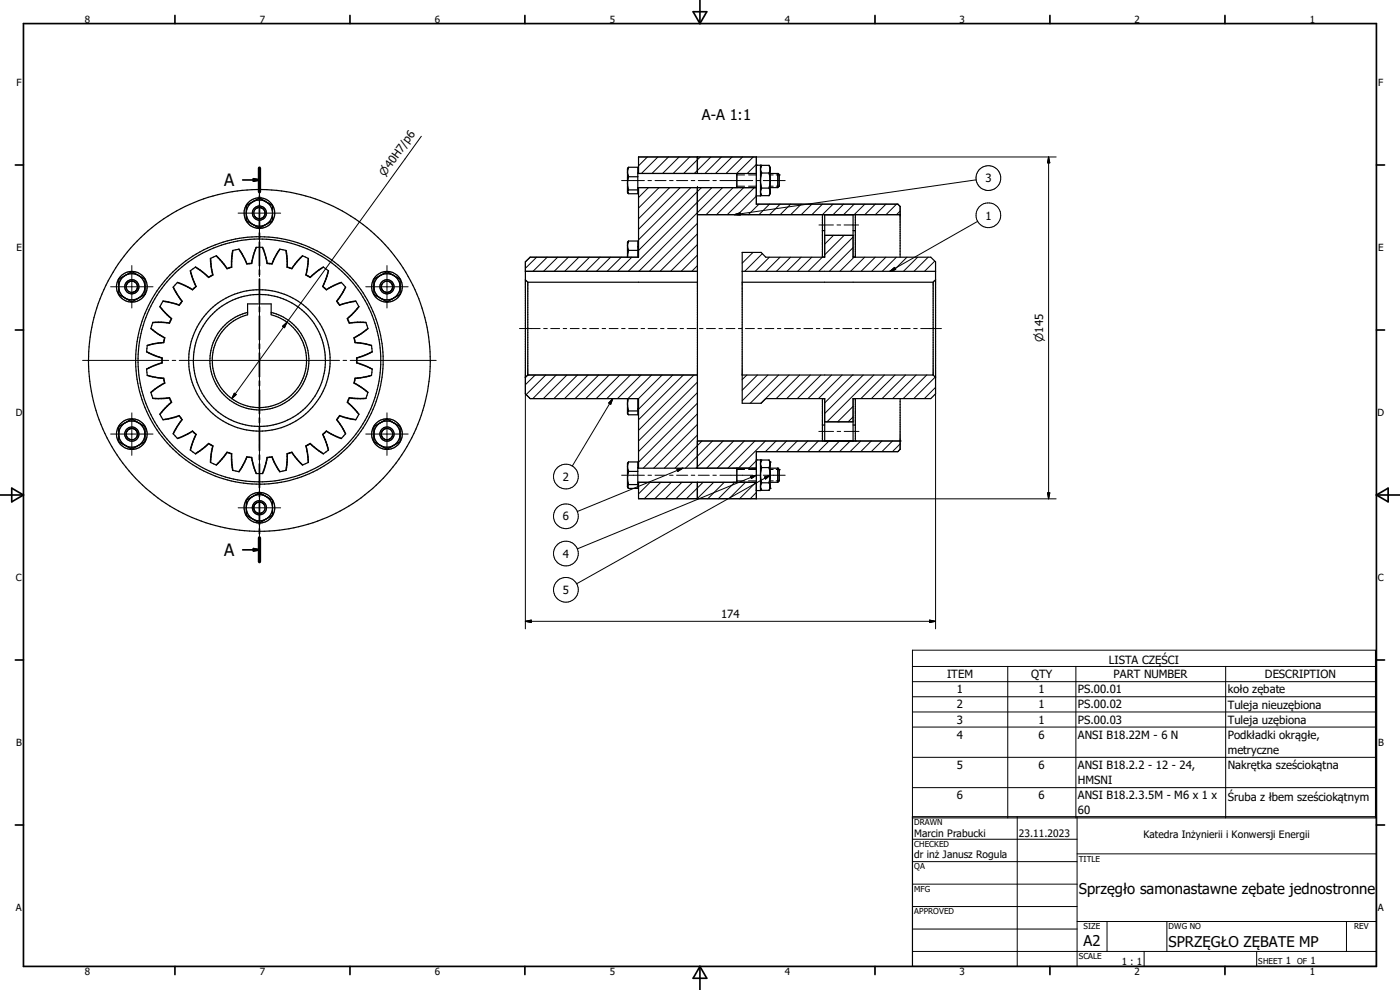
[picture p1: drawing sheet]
<svg xmlns="http://www.w3.org/2000/svg" width="297mm" height="210mm" viewBox="0 0 297 210" stroke-linecap="round" stroke-linejoin="round" font-family="sans-serif">
<g fill="none" stroke="#000" stroke-width=".25">
<path d="M133.4 35.5h1.9v5.6h-1.9l-.3-.3M133.4 35.5l-.3 .3v5M133.4 37.5h1.9M133.4 37.5l-.1 .2a4.3 4.3 0 0 0 .1 2.6M133.4 35.5a2.44 2.44 0 0 0 0 2M135.3 36.7l.2 .1M135.5 39.8v14.8h-23l-1 1v27.9l1 1.1h23v14.7M135.5 36.8v-3.5h25v10h30l.5 .5v10.8M135.5 36.8h25M148 33.3v3.5M148 39.8v59.5M156.3 36.8h.1"/>
<path d="M156.3 36.8v3M160.5 35.1h.1M160.5 39.8h-25.1l-.1 .2M160.5 35.1h.8M161.3 35.1h.1M161.3 35.1v6.5h-.8M161.3 38.7l.3 1.2M161.3 36.1l.3 .6M161.6 35.1h1.5M161.6 39.9l-.3 .6M161.6 36.7l-.3 1.2M161.6 35.1l-.3 .6"/>
<path d="M161.6 35.1l-.3 .4M161.6 36.7h1.5M161.6 39.9h1.5M163.1 35.1l.3 .4v5.6l-.3 .4M163.1 39.9l.3 .6M163.1 36.7l.3 1.2M163.1 35.1l.3 .6M163.4 39.8h1.6M163.4 36.8h1.6M163.4 38.7l-.3 1.2M163.4 36.1l-.3 .6M165 36.8h.1"/>
<path d="M165 36.8v3M165 36.8l.3 .3M165.3 37.1h.1M165.3 37.1v2.4l-.3 .3M26.6 58.4a2.89 2.89 0 0 1 2.8 0M26.6 58.4l-1.4 .8v3.2l1.4 .8M26.6 58.4a2.78 2.78 0 0 0-1.4 2.2M26.6 58.4l.5-.3a1.07 1.07 0 0 1 1.6-.1l.7 .4M29.4 58.4l1.4 .8v3.2l-1.4 .8M29.4 58.4a2.78 2.78 0 0 1 0 4.8M40.4 57.4l1.2 3.4-.8 .7-3.2-1.6M44.7 54.8l.1 1.8 .4 1.7-1 .6-1.3-1.2-1.5-1"/>
<path d="M49.4 53.1l-.2 3.6-1 .3-2.4-2.7M53.5 47.5l.1 .1M53.6 47.6a2.85 2.85 0 0 0 2.8 0M53.6 47.6l.6 .3a1.14 1.14 0 0 0 1.7 0l.5-.3M54.4 52.5l-.6 1.7-.4 1.7-1 .1-1.8-3.1M55.7 52.5l.6 1.7 .3 1.7 1.1 .1 .8-1.6 .9-1.5M56.4 42.8l1.4 .8v3.2l-1.4 .8M56.4 42.8a2.73 2.73 0 0 1 1.4 2.1M56.4 42.8a3.1 3.1 0 0 0-3.6 .5l-.6 .3v3.2l1.4 .8M56.4 42.8l-1.4-.8a4.9 4.9 0 0 0-2.6 2.4 2.74 2.74 0 0 0 1 3.1M57.8 45.5a2.83 2.83 0 0 1-1.4 2.1M60.6 53.1l.3 2.4v1.2l1 .3 1.1-1.4 1.2-1.3"/>
<path d="M65.4 54.8l-.2 1.8-.3 1.7 .9 .6 1.4-1.2 1.4-1M69.6 57.4l-1.2 3.4 .8 .7 1.1-.6 2.1-1M80.7 58.4l-1.4 .8v3.2l1.4 .8M80.7 58.4a2.89 2.89 0 0 1 2.8 0M80.7 58.4a2.78 2.78 0 0 0-1.4 2.2M80.7 58.4l.5-.3a1.15 1.15 0 0 1 1.8 0l.5 .3M83.5 58.4a2.78 2.78 0 0 1 0 4.8M83.5 58.4l1.4 .8v3.2M111.5 57.6h36.5M111.5 59.4l.5 .5M112 59.9h36M112 59.9v19.7"/>
<path d="M133.1 51.4h.1M133.1 40.8h.1M133.1 51.4v3.2M133.4 51.1h1.9v3.5M133.4 53.1h1.9M133.4 53.1l-.3 1.4M133.4 51.1l-.3 1 .3 1M133.4 51.1l-.3 .3M133.4 40.3h1.9M133.4 40.3l-.3 .5M135.3 52.3l.2 .1M148 45.5h43"/>
<path d="M157.5 57.6h41M157.5 59.9h40.5M161.3 40.9l.3 .6M161.3 41.1l.3 .4M161.6 41.5h1.5M163.4 40.9l-.3 .6M174.5 45.5v9.1M174.5 54.5h.5M174.5 48.9h.5M175 45.5v9.1h-12.5l-1-1.1h-4v32.1h4l1-1h12.5v9M175 49.9h6M181 45.5v9.1h16.5l1 1v27.9l-1 1.1h-16.5v9"/>
<path d="M181 54.5h.5M181 48.9h.5M181.5 45.5v9.1M198 59.9v19.7M198.5 59.4l-.5 .5M25.2 61.1l.2 .8 .7 1M26.2 63l.4 .2M26.6 63.2a2.91 2.91 0 0 0 2.8 0M26.6 63.2l.8 .5a1 1 0 0 0 1.5-.2l.5-.3M31.1 74.6l3.3 1.3v1.1l-3.3 1.3M31.2 79.6l3.5 .6 .3 1.1-1.6 .9-1.4 1.1M32 69.6l1.4 1.1 1.6 1-.3 1-1.7 .2-1.8 .4"/>
<path d="M33.9 65l1.2 1.4 1.3 1.2-.4 1-3.6-.1M36.8 60.9l1.9 3-.3 .4-.4 .5-1.7-.6-1.7-.3M52.5 64.5h5v2.3a10 10 0 0 1 5.7 15.4 10 10 0 0 1-16.4 0 10 10 0 0 1 5.7-15.4zM52.5 66.3a10.5 10.5 0 0 0-6.1 16.1 10.5 10.5 0 0 0 17.3 0 10.5 10.5 0 0 0-6.2-16.1M73.3 60.9l-.9 1.5-1 1.5 .6 .9 1.7-.6 1.8-.3M76.1 65l-2.4 2.6 .2 .5 .2 .5 3.5-.1M78.1 69.6l-1.5 1.1-1.5 1 .2 1 1.8 .2 1.7 .4M78.8 79.6l-2.3 .5M79 74.6l-3.4 1.3v1.1l3.4 1.3M79.3 61.1a2.87 2.87 0 0 0 1.4 2.1M80.7 63.2a2.91 2.91 0 0 0 2.8 0M80.7 63.2l.9 .5a1 1 0 0 0 1.4-.2l.5-.3"/>
<path d="M84.9 62.4l-1.4 .8M112 79.6h36M112 79.6l-.5 .5M157.5 79.6h40.5M198 79.6l.5 .5M25.2 92.4a2.74 2.74 0 0 0 1.4 2.1M26.6 94.5a2.73 2.73 0 0 0 2.8 0M26.6 94.5l.8 .5a.97 .97 0 0 0 1.5-.2l.5-.3M29.4 89.7a3.3 3.3 0 0 0-3.8 .6l-.4 .2v3.2l1.4 .8M29.4 89.7l1.4 .8v3.2l-1.4 .8M29.4 89.7l-.5-.3a1.06 1.06 0 0 0-1.6-.1l-.6 .3a2.82 2.82 0 0 0-1.5 2.2M29.4 89.7l.1 .1"/>
<path d="M29.6 89.8a2.78 2.78 0 0 1-.2 4.7M32.4 84.5l3.6-.1 .4 .9-2.5 2.6M34.6 89l3.4-.9 .7 .9-1.9 3.1M37.6 93l1.7-.7 1.5-.9 .8 .8-.7 1.6-.5 1.7M45.8 98.6l2.4-2.7 .5 .2 .5 .1 .2 3.6M64.2 98.6l-2.3-2.7-.5 .2-.5 .1v1.2l-.3 2.4M68.6 96.2l-2.8-2.1-.4 .2-.5 .3 .3 1.7 .2 1.8M72.4 93l-1.6-.7-1.6-.9-.8 .8 .7 1.6 .5 1.7M75.5 89l-3.5-.9-.6 .9 1 1.5 .9 1.6M76.5 80.1l-1.2 .1-.2 1.1 1.5 .9 1.5 1.1M76.5 80.2l2.3-.5 .2-1.4-3.3-1.3v-1l3.3-1.3-.2-1.4-3.4-.7-.2-.9 1.5-.9 1.4-1.1-.2-.7-.3-.6-1.7-.1-1.8 .2-.4-.9 2.4-2.5-.6-1.2-3.4 .8-.6-.8 1.8-3-.9-1-1.6 .7-1.6 .8-.7-.6 1.2-3.3-1.1-.9-1.5 1-1.3 1.2-.9-.5 .5-3.5-1.2-.5-1.3 1.2-1 1.4-.9-.3-.3-3.5-1.4-.2-1.6 3-1-.1-1-3.3h-1.4l-.9 3.3-1 .1-1.7-3-1.3 .2-.3 3.5-.9 .3-2.3-2.6-1.3 .5 .5 3.5-.8 .5-1.3-1.2-1.5-1-1.1 .9 1.2 3.3-.4 .3-.4 .3-1.5-.8-1.6-.7-1 1 1.9 3-.6 .8-3.4-.8-.7 1.2 1.6 1.7 .8 .8-.4 .9-1.7-.2-1.8 .1-.4 1.3 2.9 2-.2 .9-3.5 .7-.1 1.4 3.2 1.3v1l-3.2 1.3 .1 1.4 3.5 .6 .2 .9-2.9 2 .4 1.3 3.5-.1 .4 .9-1.2 1.2-1.2 1.4 .3 .6 .4 .6 1.7-.3 1.7-.6 .6 .8-1 1.5-.9 1.5 1 1 2.1-.9 1-.6 .8 .7-1.2 3.3 1.1 .8 2.8-2.2 .8 .5-.5 3.5M76.5 80.2l-1.1 .1-.2 .9 2.9 2-.5 1.3-3.5-.1-.4 .9 2.4 2.6-.6 1.2-1.8-.3-1.6-.6-.6 .8 1 1.5 .8 1.5-.9 1-3.2-1.5-.7 .7 1.2 3.3-1.1 .8-2.8-2.2-.9 .5 .5 3.5-1.2 .6-1.3-1.3-1-1.4-.5 .1-.4 .2-.3 3.5-1.4 .3-1.6-3.1-1 .1-1 3.4h-1.4l-.6-1.7-.3-1.7-1-.1-1.7 3.1-1.3-.3-.3-3.5-.9-.3-2.3 2.7-1.2-.6 .1-1.8 .4-1.7-1-.5-2.8 2.1"/>
<path d="M77.6 84.5l-3.5-.1-.2 .4-.2 .5 2.4 2.6M79.3 92.4a2.76 2.76 0 0 0 1.4 2.1M80.7 94.5a2.73 2.73 0 0 0 2.8 0M80.7 94.5l.9 .5a.97 .97 0 0 0 1.4-.2l.5-.3M83.5 89.7a3.3 3.3 0 0 0-3.8 .6l-.4 .2v3.2l1.4 .8M83.5 89.7l1.4 .8v3.2l-1.4 .8M83.5 89.7l-.3-.2a1.26 1.26 0 0 0-2-.1l-.1 .1a2.89 2.89 0 0 0-1.8 2.3M83.5 89.7l.1 .1M83.7 89.8a2.78 2.78 0 0 1-.2 4.7M133.1 84.6v3.1M133.1 98.3v5M133.1 85.8l.3 1.4"/>
<path d="M133.2 87.4l-.1 .3M133.2 87.3v.1M133.3 84.6l-.2 .9M133.4 98h1.9v5.6h-1.9l-.3-.3M133.4 87.2h1.9M133.4 87.2l-.2 .1M133.4 98l-.3 1 .3 1M133.4 98l-.3 .3M135.3 84.6v3.4h-1.9l-.3-.3M135.3 99.2l.2 .1M135.5 86.7l-.2 .1M135.5 99.3h25"/>
<path d="M148 93.6h43M156.3 99.3h.1M156.3 99.3v3M160.5 97.6h.1M160.5 97.6h.8M161.3 97.6h.1M161.3 97.6v6.5h-.8M161.3 98.6l.3 .6M161.6 97.6h1.5M161.6 97.6l-.3 .6M161.6 99.2l-.3 1.2M161.6 97.6l-.3 .4"/>
<path d="M161.6 99.2h1.5M163.1 97.6l.3 .6M163.1 99.2l.3 1.2M163.1 97.6l.3 .4M163.4 98h.1M163.4 99.3h1.6M163.4 98v5.6M163.4 98.6l-.3 .6M165 99.3h.1M165 99.3v3M165 99.3l.3 .3M165.3 99.6h.1"/>
<path d="M165.3 99.6v2.4l-.3 .3M174.5 93.6h.1M174.5 84.6v9M174.5 84.6h.5M174.5 90.2h.5M175 93.6h.1M175 89.5h6M181 93.6h.1M181 84.6h.5M181 90.2h.5M181.5 93.6h.1M181.5 84.6v9"/>
<path d="M191 93.6h.1M191 84.6v10.7l-.5 .5h-30v10h-25v-3.5M50.6 100.1l.7-1 1.1-2.2 1 .1 .4 1.8 .6 1.7M53.6 105.3l.6-.3a1.03 1.03 0 0 1 1.6-.1l2 1.2v3.2l-1.7 1a1.19 1.19 0 0 1-1.8 .2l-.7-.4M53.6 105.3l-1.4 .8v3.2l1.4 .8M53.6 105.3a2.78 2.78 0 0 1 4.2 2.1M53.6 105.3a2.77 2.77 0 0 0 0 4.8M57.8 108a2.78 2.78 0 0 1-4.2 2.1M59.4 100.1l-.6-1-1.1-2.2-1.1 .1-.3 1.8-.6 1.7M133.1 103.3h.1M133.4 102.8h1.9M133.4 100h1.9"/>
<path d="M133.4 100a4.4 4.4 0 0 0 0 2.8M133.4 102.8l-.3 .5M148 102.3v3.5M160.5 102.3h-25.1l-.1 .2M161.3 101.2l.3 1.2M161.3 103.4l.3 .6M161.3 103.6l.3 .4M161.6 102.4l-.3 .6M161.6 102.4h1.5M161.6 104h1.5M163.1 102.4l.3 .6M163.4 103.6h.1"/>
<path d="M163.4 102.3h1.6M163.4 101.2l-.3 1.2M163.4 103.4l-.3 .6M163.4 103.6l-.3 .4M193.6 173.3h98.4v31.7h-98.4z"/>
<circle cx="55" cy="45.2" r="1.19"/>
<circle cx="55" cy="45.2" r="3.2"/>
<circle cx="55" cy="45.2" r="1.5"/>
<circle cx="28" cy="60.8" r="1.51"/>
<circle cx="28" cy="60.8" r="3.3"/>
<circle cx="28" cy="60.8" r="1.2"/>
<circle cx="55" cy="76.5" r="26.3"/>
<circle cx="55" cy="76.5" r="25.7"/>
<circle cx="55" cy="76.5" r="36.3"/>
<circle cx="55" cy="76.5" r="15"/>
<circle cx="55" cy="76.5" r="14"/>
<circle cx="82.1" cy="60.8" r="3.3"/>
<circle cx="82.1" cy="60.8" r="1.51"/>
<circle cx="82.1" cy="60.8" r="1.19"/>
<circle cx="28" cy="92.1" r="3.3"/>
<circle cx="28" cy="92.1" r="1.19"/>
<circle cx="28" cy="92.1" r="1.5"/>
<circle cx="82.1" cy="92.1" r="3.3"/>
<circle cx="82.1" cy="92.1" r="1.2"/>
<circle cx="82.1" cy="92.1" r="1.5"/>
<circle cx="55" cy="107.7" r="1.5"/>
<circle cx="55" cy="107.7" r="3.3"/>
<circle cx="55" cy="107.7" r="1.2"/>
</g>
<g fill="none" stroke="#000" stroke-width=".21">
<path d="M55 39v18.2M89.4 28.9l-28.5 39.5M131.9 38.3h4.8M135.5 36.8h12.5M137.3 33.3l-1.8 1.9M137.5 38.3h.7M137.6 39.8l-2.1 2.1M139 38.3h2.3M139.6 33.3l-3.5 3.5M139.8 39.8l-4.3 4.3M141.8 33.3l-3.5 3.5M142 38.3h.8"/>
<path d="M142.1 39.8l-6.6 6.6M143.5 38.3h2.4M144.1 33.3l-3.5 3.5M144.3 39.8l-8.8 8.8M146.3 33.3l-3.5 3.5M146.6 39.8l-11.1 11.1M146.6 38.3h.8M148 33.3v3.5h12.5v-3.5M148 39.5v18.1h-36.5v-2l1-1h23v-14.8h25v3.5h30l.5 .5v1.7h-43M148.1 38.3h2.4M148.6 33.3l-3.5 3.5M148.8 39.8l-13.3 13.3"/>
<path d="M150.8 33.3l-3.5 3.5M151 39.8l-17.7 17.8M151.2 38.3h.8M152.7 38.3h7M153 33.3l-3.4 3.5M153.3 39.8l-17.8 17.8M155.3 33.3l-3.5 3.5M155.5 39.8l-5.7 5.7M156.3 37.1h1.7M156.3 39.5h1.7M157.5 33.3l-3.5 3.5M157.8 39.8l-5.8 5.7"/>
<path d="M158.8 37.1h1.7M158.8 39.5h1.7M159.8 33.3l-3.5 3.5M160 39.8l-5.7 5.7M160.4 38.3h.8M160.5 34.9l-2 1.9M161.9 38.3h4.7M163.4 37.1h.6M163.4 39.5h.6M164.7 37.1h.6M164.7 39.5h.6M207.1 38.2l-51.3 7.3"/>
<path d="M222.5 33.3v72.5M222.5 33.3l.2 1.2h-.5zM224.1 33.3h-88.6v3.5M28 56.3v9M50.5 45.2h9M54.4 44.2a1.21 1.21 0 0 1 1.6 .3 1.21 1.21 0 0 1-.3 1.7 1.21 1.21 0 0 1-1.7-.3M55 58v.7M55 59.5v34M82.1 56.3v9M82.6 59.8a1.2 1.2 0 0 1 .6 1.6 1.2 1.2 0 0 1-1.6 .5 1.2 1.2 0 0 1-.6-1.6M113.8 54.6l-2.3 2.3M116.1 54.6l-3 3"/>
<path d="M118.3 54.6l-3 3M120.6 54.6l-3 3M122.8 54.6l-3 3M125.1 54.6l-3 3M127.3 54.6l-3 3M129.5 54.6l-3 3M131.8 54.6l-3 3M134 54.6l-3 3M148 56.3l-1.2 1.3M148 54.1l-3.5 3.5M148 51.9l-5.7 5.7M148 49.6l-8 8"/>
<path d="M148 47.4l-10.2 10.2M155.8 45.5l1.2-.4 .1 .5zM157.5 53.5v.1M159.7 53.5l-2.2 2.3M160.5 41.6l-4 3.9M161 43.3l-2.2 2.2M161.7 53.8l-3.7 3.8M163.2 54.6l-3 3M163.3 43.3l-2.3 2.2M165.5 54.6l-3 3M165.5 43.3l-2.2 2.2M167.7 54.6l-3 3"/>
<path d="M167.7 43.3l-2.2 2.2M170 54.6l-3 3M170 43.3l-2.3 2.2M172.2 54.6l-3 3M172.2 43.3l-2.2 2.2M173.7 47.7h3.1M174.5 54.6l-3 3M174.5 43.3l-2.3 2.2M175 54.6v-4.7h6v4.7M176.7 43.3l-2.2 2.2M176.8 49.9l-1.8 1.9M177.6 47.7h.7"/>
<path d="M179 43.3l-2.3 2.2M179.1 47.7h3M179.1 49.9l-4.1 4.2M181 52.5l-5 5.1M181 50.3l-7.3 7.3M181.2 54.6l-3 3M181.2 43.3l-2.2 2.2M183.4 54.6l-3 3M183.5 43.3l-2.3 2.2M185.7 54.6l-3 3M185.7 43.3l-2.2 2.2M187.9 54.6l-3 3"/>
<path d="M188 43.3l-2.3 2.2M188.8 57.6l1-.9 .2 .5zM190.2 54.6l-3 3M190.2 43.3l-2.2 2.2M191 44.8l-.8 .7M192.4 54.6l-3 3M194.7 54.6l-3 3M196.9 54.6l-3 3M198.3 55.4l-2.2 2.2M198.5 57.5l-.1 .1M207.4 47l-18.6 10.6M17.5 76.5h18.3"/>
<path d="M23.5 60.8h9M26.8 60.9a1.19 1.19 0 0 1 1.1-1.3 1.19 1.19 0 0 1 1.3 1.2 1.19 1.19 0 0 1-1.2 1.2M36.5 76.5h.8M38 76.5h34M59.9 69.2l1-.8-.5 1.1zM60.9 68.4l-11.7 16.2M72.8 76.5h.7M74.3 76.5h18.2M77.6 60.8h9M110.2 69.7h4.4M113.5 79.6l-2 2M115.3 69.7h.8"/>
<path d="M115.8 79.6l-4.2 4.1M116.8 69.7h1.9M118 79.6l-5 5M119.5 69.7h.7M120.3 79.6l-5 5M121 69.7h1.9M122.5 79.6l-5 5M123.6 69.7h.8M124.8 79.6l-5 5M125.1 69.7h1.9M127 79.6l-5 5M127.7 69.7h.8"/>
<path d="M129.2 79.6l-4.9 5M129.2 69.7h1.9M131.5 79.6l-5 5M131.9 69.7h.7M133.4 69.7h1.9M133.7 79.6l-5 5M136 79.6l-5 5M136 69.7h.8M137.5 69.7h1.9M138.2 79.6l-5 5M140.1 69.7h.8M140.5 79.6l-5 5"/>
<path d="M141.6 69.7h1.9M142.7 79.6l-7.2 7.2M144.3 69.7h.7M145 79.6l-9.5 9.5M145.8 69.7h1.9M147.2 79.6l-11.7 11.7M148.4 69.7h.8M149.9 69.7h1.9M152.5 69.7h.8M154 69.7h1.9M156.6 69.7h.8M158.1 69.7h1.9"/>
<path d="M158.4 79.6l-.9 .9M160.7 79.6l-3.2 3.2M160.8 69.7h.7M162.3 69.7h1.9M162.9 79.6l-5.4 5.4M164.9 69.7h.8M165.2 79.6l-6 6M166.4 69.7h1.9M167.4 79.6l-6 6M169 69.7h.8M169.7 79.6l-5 5M170.5 69.7h1.9"/>
<path d="M171.9 79.6l-5 5M173.2 69.7h.7M174.1 79.6l-5 5M174.7 69.7h1.9M176.4 79.6l-5 5M177.3 69.7h.8M178.6 79.6l-5 5M178.8 69.7h1.9M180.9 79.6l-5.9 5.9M181.4 69.7h.8M182.9 69.7h1.9M183.1 79.6l-8.1 8.1"/>
<path d="M185.4 79.6l-10 9.9M185.6 69.7h.7M187.1 69.7h1.9M187.6 79.6l-5 5M189.7 69.7h.8M189.9 79.6l-5 5M191.2 69.7h1.9M192.1 79.6l-5 5M193.8 69.7h.8M194.4 79.6l-5 5M195.3 69.7h4.4M196.6 79.6l-5 5"/>
<path d="M198.4 80l-4.5 4.6M23.5 92.1h9M28 87.6v9M29 92.6a1.19 1.19 0 0 0-.5-1.6 1.19 1.19 0 0 0-1.6 .6 1.19 1.19 0 0 0 .5 1.6M49.7 83.4l.4 .3-.9 .9zM55 94.2v.8M55 95.7v18.3M77.6 92.1h9M82 90.9a1.2 1.2 0 0 0-1.1 1.3 1.2 1.2 0 0 0 1.3 1.1 1.2 1.2 0 0 0 1.1-1.3M82.1 87.6v9M111.5 83.5l1 1.1h23M130 84.6l-8.6 14.3"/>
<path d="M130 84.6l-.4 1.2-.5-.3zM135.5 84.6v14.7M143.6 99.5l1.3-.2-1.1 .7zM144.9 99.3l-3.6 1.5M148 92.3l-7.1 7M148 90l-9.3 9.3M148 87.8l-11.5 11.5M148 85.5l-12.5 12.5M148 83.3l-12.5 12.5M148 81.1l-12.5 12.5M148 93.6h43v1.7l-.5 .5h-30v3.7M148.9 93.6l-5.7 5.7"/>
<path d="M151.2 93.6l-5.8 5.7M153.4 93.6l-5.7 5.7M155.7 93.6l-5.8 5.7M156.3 99.6h1.7M157.9 93.6l-5.8 5.7M158.8 99.6h1.7M160.2 93.6l-5.8 5.7M160.5 99.3h-12.5v-19.7h-36l-.5 .5v53.3M160.5 97.7l-1.6 1.6M162.4 93.6l-5.8 5.7M163.4 99.6h.6M164.6 93.6l-2.2 2.2"/>
<path d="M164.7 99.6h.6M166.9 93.6l-2.3 2.2M169.1 93.6l-2.2 2.2M171.4 93.6l-2.3 2.2M173.6 93.6l-2.2 2.2M173.7 91.5h3.1M175 84.6v4.9h6v-4.9M175.9 93.6l-2.3 2.2M177.6 91.5h.7M178.1 93.6l-2.2 2.2M179.1 91.5h3.1M180.4 93.6l-2.3 2.2"/>
<path d="M181 88.4l-1.1 1.1M181 86.2l-3.3 3.3M182.6 93.6l-2.3 2.2M184.8 93.6l-2.2 2.2M187.1 93.6l-2.3 2.2M189.3 93.6l-2.2 2.2M191 94.2l-1.7 1.6M198.5 82.2l-2.4 2.4M198.5 83.5v49.9M50.5 107.7h9M56 107a1.21 1.21 0 0 0-1.6-.3 1.21 1.21 0 0 0-.4 1.7 1.21 1.21 0 0 0 1.7 .3M131.9 100.8h4.8"/>
<path d="M135.7 102.3l-.2 .2M137.5 100.8h.7M137.9 102.3l-2.4 2.5M139 100.8h2.3M140.2 102.3l-3.5 3.5M141.1 100.9l-18.6 7.6M142 100.8h.8M142.4 102.3l-3.5 3.5M143.5 100.8h2.4M144.7 102.3l-3.5 3.5M146.6 100.8h.8M146.9 102.3l-3.5 3.5"/>
<path d="M148 102.3v3.5M148.1 100.8h2.4M149.2 102.3l-3.6 3.5M151.2 100.8h.8M151.4 102.3l-3.5 3.5M152.7 100.8h7M153.6 102.3l-3.5 3.5M155.9 102.3l-3.5 3.5M156.3 102h1.7M158.1 102.3l-3.5 3.5M158.8 102h1.7M160.2 100.9l-1 .1 .2 .5 1-.6"/>
<path d="M160.4 100.9l-37.9 15.5M160.4 102.3l-3.5 3.5M160.4 100.8h.8M160.5 105.8v-3.5h-25v3.5h88.6M160.5 104.5l-1.4 1.3M161.9 100.8h4.7M163.2 100.9l-1 .3 .2 .4 .9-.7-40.9 22.9M163.4 102h.6M164.7 102h.6M222.2 104.6h.5l-.2 1.2zM111.5 131.8h87M111.5 131.8l1.2-.2v.5z"/>
<path d="M193.6 137.9h98.2v35.6h-98.2zM197.2 131.6l1.3 .2-1.3 .3zM193.6 141.4h98.2M193.6 144.6h98.2M193.6 147.8h98.2M193.6 151h98.2M193.6 154.2h98.2M213.8 141.4v32.1M228.3 141.4v32.1M260 141.4v32.1M193.6 178h34.9M193.6 160.7h98.2"/>
<path d="M193.6 167.1h98.2M215.8 173.3v31.7M228.5 173.3v31.7M193.6 182.8h34.9M193.6 187.6h34.9M193.6 192.3h34.9M193.6 197.1h34.9M228.5 195.5h63.5M228.5 181.1h63.5M234.9 195.5v6.3M247.6 195.5v6.3M285.7 195.5v6.3"/>
<path d="M193.6 201.8h98.4M242.7 201.8v3.2M266.6 201.8v3.2"/>
<circle cx="209.7" cy="37.8" r="2.62"/>
<circle cx="209.7" cy="45.7" r="2.62"/>
<circle cx="120.1" cy="101.1" r="2.63"/>
<circle cx="120.1" cy="109.5" r="2.63"/>
<circle cx="120.1" cy="117.4" r="2.63"/>
<circle cx="120.1" cy="125.1" r="2.63"/>
</g>
<g fill="none" stroke="#000" stroke-width=".36">
<path d="M5 5h287v200h-287zM37.1 3.3v1.7M74.2 3.3v1.7M111.4 3.3v1.7M147 2.5h2.9l-1.4 2.5zM148.5 0v5M185.6 3.3v1.7M222.7 3.3v1.7M259.9 3.3v1.7M3.3 35h1.7M51.5 38.2h3.5M53.8 37.9l1.2 .3-1.2 .2z"/>
<path d="M55 35.7v5M292 35h1.7M55 41.6v1M55 43.5v5M55 49.4v1.1M55 51.3v5.1M55 57.3v1M55 59.2v5M3.3 70h1.7M55 65.1v1.1M55 67v5.1M55 73v1"/>
<path d="M55 74.9v5M292 70h1.7M55 80.8v1M55 82.7v5.1M55 88.6v1.1M55 90.6v5M55 96.5v1M55 98.4v5.1M0 105h5M2.5 103.6l2.5 1.4-2.5 1.5zM51.5 116.6h3.5M53.8 116.4l1.2 .2-1.2 .3z"/>
<path d="M55 104.3v1.1M55 106.3v5M55 112.2v1M55 114.1v5.1M292 105h5M292 105l2.5-1.4v2.9zM3.3 140h1.7M292 140h1.7M3.3 175h1.7M292 175h1.7M37.1 205v1.7M74.2 205v1.7"/>
<path d="M111.4 205v1.7M148.5 205v5M148.5 205l1.4 2.5h-2.9zM185.6 205v1.7M222.7 205v1.7M259.9 205v1.7"/>
</g>
<path d="M55 35.7v5M55 114.1v5.1" fill="none" stroke="#000" stroke-width=".71"/>
<path d="M53.8 37.9l1.2 .3-1.2 .2zM53.8 116.4l1.2 .2-1.2 .3z" fill="#000" stroke="#000" stroke-width=".36"/>
<path d="M222.5 33.3l.2 1.2h-.5zM155.8 45.5l1.2-.4 .1 .5zM188.8 57.6l1-.9 .2 .5zM59.9 69.2l1-.8-.5 1.1zM49.7 83.4l.4 .3-.9 .9zM130 84.6l-.4 1.2-.5-.3zM143.6 99.5l1.3-.2-1.1 .7zM159.2 101l1.3-.2-1.1 .7zM162.2 101.2l1.2-.4-1 .8zM222.2 104.6h.5l-.2 1.2zM111.5 131.8l1.2-.2v.5zM197.2 131.6l1.3 .2-1.3 .3z" fill="#000" stroke="#000" stroke-width=".21"/>
<g font-size="3.6">
<text x="47.5" y="39.5">A</text>
<text x="47.5" y="117.9">A</text>
</g>
<g font-size="3.1">
<text x="148.9" y="25.5">A-A 1:1</text>
<text x="228.9" y="189.7">Sprzęgło samonastawne zębate jednostronne</text>
<text x="229.9" y="200.8">A2</text>
<text x="247.9" y="200.8">SPRZĘGŁO ZĘBATE MP</text>
</g>
<g font-size="2.4">
<text x="209" y="38.7">3</text>
<text x="209" y="46.6">1</text>
<text x="119.4" y="102">2</text>
<text x="119.4" y="110.4">6</text>
<text x="119.4" y="118.3">4</text>
<text x="119.4" y="126">5</text>
<text x="153" y="131.1">174</text>
<text x="200.9" y="143.8">ITEM</text>
<text x="218.7" y="143.9">QTY</text>
<text x="235.2" y="140.8">LISTA CZĘŚCI</text>
<text x="236.3" y="143.8">PART NUMBER</text>
<text x="268.4" y="143.9">DESCRIPTION</text>
<text x="203" y="147.1">1</text>
<text x="220.3" y="147.1">1</text>
<text x="228.7" y="147.1">PS.00.01</text>
<text x="260.5" y="147.1">koło zębate</text>
<text x="203" y="150.3">2</text>
<text x="203" y="153.5">3</text>
<text x="220.3" y="150.3">1</text>
<text x="220.3" y="153.5">1</text>
<text x="228.7" y="150.3">PS.00.02</text>
<text x="228.7" y="153.5">PS.00.03</text>
<text x="260.5" y="150.3">Tuleja nieuzębiona</text>
<text x="260.5" y="153.5">Tuleja uzębiona</text>
<text x="203" y="156.7">4</text>
<text x="220.3" y="156.7">6</text>
<text x="228.7" y="156.7">ANSI B18.22M - 6 N</text>
<text x="260.5" y="156.8">Podkładki okrągłe,</text>
<text x="260.5" y="159.9">metryczne</text>
<text x="203" y="163.1">5</text>
<text x="220.3" y="163.2">6</text>
<text x="228.7" y="163.2">ANSI B18.2.2 - 12 - 24,</text>
<text x="228.7" y="166.4">HMSNI</text>
<text x="260.5" y="163.2">Nakrętka sześciokątna</text>
<text x="203" y="169.6">6</text>
<text x="220.3" y="169.6">6</text>
<text x="228.7" y="169.6">ANSI B18.2.3.5M - M6 x 1 x</text>
<text x="228.7" y="172.8">60</text>
<text x="260.5" y="169.9">Śruba z łbem sześciokątnym</text>
</g>
<g font-size="2.3">
<text x="81.7" y="37.5" transform="rotate(-54 81.7 37.5)">n40H7/p6</text>
<text x="221.3" y="72.5" transform="rotate(-90 221.3 72.5)">n145</text>
</g>
<g font-size="2.2">
<text x="193.9" y="177.6">Marcin Prabucki</text>
<text x="216.2" y="177.6">23.11.2023</text>
<text x="242.6" y="177.8">Katedra Inżynierii i Konwersji Energii</text>
<text x="193.9" y="181.9">dr inż Janusz Rogula</text>
</g>
<g font-size="2.1">
<text x="18" y="4.8">8</text>
<text x="55.1" y="4.8">7</text>
<text x="92.2" y="4.8">6</text>
<text x="129.4" y="4.8">5</text>
<text x="166.5" y="4.8">4</text>
<text x="203.6" y="4.8">3</text>
<text x="240.7" y="4.8">2</text>
<text x="277.9" y="4.8">1</text>
<text x="3.5" y="18.3">F</text>
<text x="292.4" y="18.3">F</text>
<text x="3.5" y="53.3">E</text>
<text x="292.4" y="53.3">E</text>
<text x="3.3" y="88.3">D</text>
<text x="292.2" y="88.3">D</text>
<text x="3.4" y="123.3">C</text>
<text x="292.3" y="123.3">C</text>
<text x="3.4" y="158.2">B</text>
<text x="292.4" y="158.2">B</text>
<text x="3.4" y="193.3">A</text>
<text x="292.3" y="193.3">A</text>
<text x="18" y="206.8">8</text>
<text x="55.1" y="206.8">7</text>
<text x="92.2" y="206.8">6</text>
<text x="129.4" y="206.8">5</text>
<text x="166.5" y="206.8">4</text>
<text x="203.6" y="206.8">3</text>
<text x="238" y="204.6">1 : 1</text>
<text x="240.7" y="206.8">2</text>
<text x="272.8" y="204.6">1</text>
<text x="277.9" y="206.8">1</text>
<text x="278" y="204.6">1</text>
</g>
<g font-size="1.7">
<text x="193.9" y="174.9">DRAWN</text>
<text x="193.9" y="179.7">CHECKED</text>
<text x="193.9" y="184.4">QA</text>
<text x="228.9" y="182.8">TITLE</text>
<text x="193.9" y="189.2">MFG</text>
<text x="193.9" y="194">APPROVED</text>
<text x="229.9" y="197.1">SIZE</text>
<text x="247.9" y="197.1">DWG NO</text>
<text x="287.3" y="197.1">REV</text>
<text x="228.9" y="203.5">SCALE</text>
<text x="267" y="204.6">SHEET</text>
<text x="275.2" y="204.6">OF</text>
</g>
</svg>
